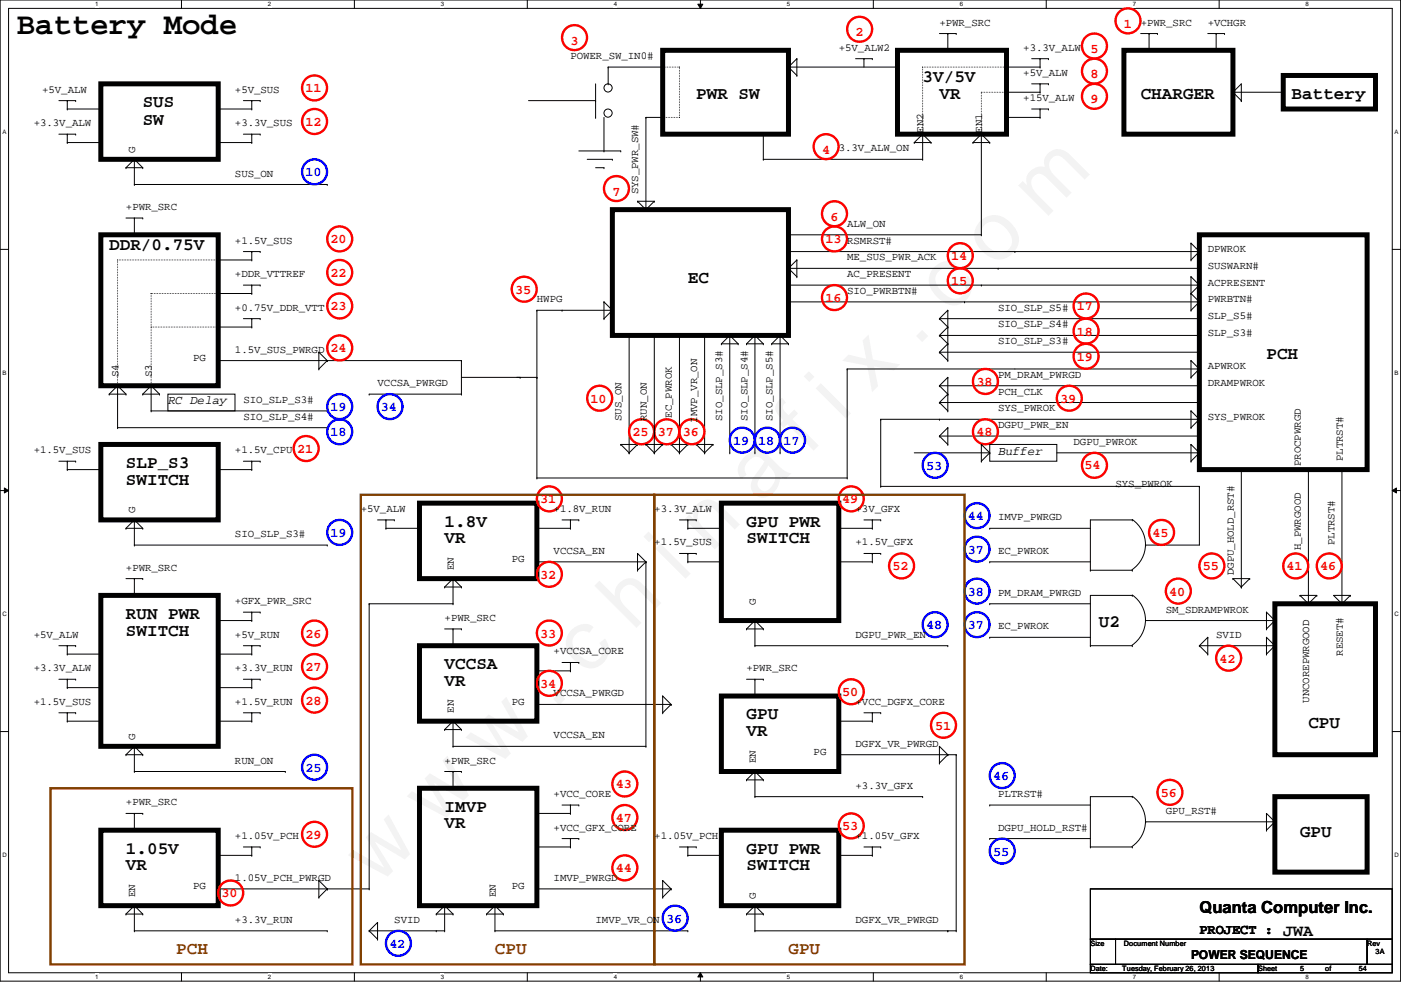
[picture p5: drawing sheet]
<svg xmlns="http://www.w3.org/2000/svg" width="297mm" height="210mm" viewBox="0 0 297 210" stroke-linecap="round" stroke-linejoin="round" font-family="sans-serif">
<path d="M0 0h297v208h-297zM1.8 1.8h293.4v204.4h-293.4z" fill="none" stroke="#000" stroke-width=".21"/>
<g fill="#fff">
<path d="M20.1 .2h.7v1.4h-.7z"/>
<path d="M20.1 206.4h.7v1.4h-.7z"/>
</g>
<path d="M38.5 0v1.8M38.5 206.2v1.8" fill="none" stroke="#000" stroke-width=".21"/>
<g fill="#fff">
<path d="M56.8 .2h.7v1.4h-.7z"/>
<path d="M56.8 206.4h.7v1.4h-.7z"/>
</g>
<path d="M75.1 0v1.8M75.1 206.2v1.8" fill="none" stroke="#000" stroke-width=".21"/>
<g fill="#fff">
<path d="M93.5 .2h.6v1.4h-.6z"/>
<path d="M93.5 206.4h.6v1.4h-.6z"/>
</g>
<path d="M111.8 0v1.8M111.8 206.2v1.8" fill="none" stroke="#000" stroke-width=".21"/>
<g fill="#fff">
<path d="M130.1 .2h.7v1.4h-.7z"/>
<path d="M130.1 206.4h.7v1.4h-.7z"/>
</g>
<path d="M148 .9h1l-.5 .9zM148.5 0v1.8M148.5 206.2l.5 .9h-1zM148.5 206.2v1.8" fill="none" stroke="#000" stroke-width=".21"/>
<path d="M148 .9h1l-.5 .9zM148.5 206.2l.5 .9h-1z" fill="#000"/>
<g fill="#fff">
<path d="M166.8 .2h.7v1.4h-.7z"/>
<path d="M166.8 206.4h.7v1.4h-.7z"/>
</g>
<path d="M185.2 0v1.8M185.2 206.2v1.8" fill="none" stroke="#000" stroke-width=".21"/>
<g fill="#fff">
<path d="M203.5 .2h.7v1.4h-.7z"/>
<path d="M203.5 206.4h.7v1.4h-.7z"/>
</g>
<path d="M221.8 0v1.8M221.8 206.2v1.8" fill="none" stroke="#000" stroke-width=".21"/>
<g fill="#fff">
<path d="M240.2 .2h.6v1.4h-.6z"/>
<path d="M240.2 206.4h.6v1.4h-.6z"/>
</g>
<path d="M258.5 0v1.8M258.5 206.2v1.8" fill="none" stroke="#000" stroke-width=".21"/>
<g fill="#fff">
<path d="M276.8 .2h.7v1.4h-.7z"/>
<path d="M276.8 206.4h.7v1.4h-.7z"/>
<path d="M.5 27.3h.8v1.4h-.8z"/>
<path d="M295.7 27.3h.8v1.4h-.8z"/>
<path d="M.5 78.4h.8v1.4h-.8z"/>
<path d="M295.7 78.4h.8v1.4h-.8z"/>
</g>
<path d="M0 52.9h1.8M295.2 52.9h1.8" fill="none" stroke="#000" stroke-width=".21"/>
<g fill="#fff">
<path d="M.5 129.5h.9v1.4h-.9z"/>
<path d="M295.7 129.5h.8v1.4h-.8z"/>
</g>
<path d="M0 104h1.8M.9 103.5l.9 .5-.9 .5zM295.2 104l.9-.5v1zM295.2 104h1.8" fill="none" stroke="#000" stroke-width=".21"/>
<path d="M.9 103.5l.9 .5-.9 .5zM295.2 104l.9-.5v1z" fill="#000"/>
<g fill="#fff">
<path d="M.5 180.6h.9v1.4h-.9z"/>
<path d="M295.7 180.6h.8v1.4h-.8z"/>
</g>
<g fill="none" stroke="#000" stroke-width=".21">
<path d="M126.3 17.8v7.1M128.9 14.2h.1M128.9 17.8h.1M128.9 14.2h11.6M128.9 14.2v3.6M167.2 14.2h.1M167.2 14.2h23.1M167.2 14.2l1.7 1.8M168.9 16h.1M168.9 12.4h.1M168.9 12.4l-1.7 1.8M168.9 12.4v3.6"/>
<path d="M181.4 12.4h3.6M183.2 12.4h.1M183.2 12.4v1.8M185 12.4h.1M199.2 7.1h3.5M201 7.1h.1M201 7.1v3.6M202.7 7.1h.1M213.4 19.6h7.1M213.4 14.2h7.1M218.7 12.4h3.6M218.7 17.8h3.6"/>
<path d="M220.5 14.2h.1M220.5 12.4h.1M220.5 19.6h.1M220.5 17.8h.1M220.5 12.4v1.8M220.5 17.8v1.8M222.3 12.4h.1M222.3 17.8h.1M241.8 7.1h3.6M243.6 7.1h.1M243.6 7.1v3.6M245.4 7.1h.1"/>
<path d="M256.1 7.1h3.5M257.8 7.1h.1M257.8 7.1v3.6M259.6 7.1h.1M261.4 19.6h.1M261.4 19.6h10.7M261.4 19.6l1.8 1.7M261.4 19.6l1.8-1.8v3.5M12.5 21.3h3.5M12.5 28.4h3.5M14.3 23.1h.1M14.3 21.3h.1"/>
<path d="M14.3 30.2h.1M14.3 28.4h.1M14.3 23.1h7.1M14.3 30.2h7.1M14.3 21.3v1.8M14.3 28.4v1.8M16 21.3h.1M16 28.4h.1M26.7 35.6h.1M26.7 35.6h3.6M28.5 39.1h.1M28.5 33.8h.1"/>
<path d="M28.5 33.8v5.3M28.5 39.1h40.9M28.5 33.8l-1.8 1.8M28.5 33.8l1.8 1.8M30.3 35.6h.1M46.3 23.1h7.1M46.3 30.2h7.1M51.6 21.3h3.6M51.6 28.4h3.6M53.4 23.1h.1M53.4 21.3h.1M53.4 30.2h.1"/>
<path d="M53.4 28.4h.1M53.4 21.3v1.8M53.4 28.4v1.8M55.2 21.3h.1M55.2 28.4h.1M112.1 21.3h14.2M126.3 21.3h.1M161.8 33.8h33.8M218.7 23.1h3.6M220.5 23.1h.1M220.5 23.1v1.8M222.3 23.1h.1"/>
<path d="M263.2 21.3h.1M26.7 46.2h3.6M28.5 46.2h.1M28.5 46.2v3.6M30.3 46.2h.1M46.3 55.1h7.1M51.6 53.3h3.6M53.4 55.1h.1M53.4 53.3h.1M53.4 53.3v1.8M55.2 53.3h.1M167.2 53.3h87.1"/>
<path d="M167.2 56.9h87.1M167.2 49.8h40.9M252.5 51.6h.1M252.5 55.1h.1M252.5 58.7h.1M252.5 51.6l1.8 1.7M252.5 51.6v3.5M252.5 58.7v7.1M252.5 58.7l1.8 1.8M254.3 53.3h.1M254.3 56.9h.1M254.3 53.3l-1.8 1.8"/>
<path d="M46.3 62.2h7.1M46.3 76.5h51.5M46.3 69.3h7.1M51.6 60.5h3.6M51.6 67.6h3.6M53.4 62.2h.1M53.4 60.5h.1M53.4 69.3h.1M53.4 67.6h.1M53.4 60.5v1.7M53.4 67.6v1.7M55.2 60.5h.1"/>
<path d="M55.2 67.6h.1M167.2 60.5h87.1M167.2 64h87.1M179.6 78.2h74.7M199.2 67.6h55.1M199.2 74.7h55.1M199.2 71.1h55.1M252.5 62.2h.1M252.5 65.8h.1M252.5 76.5h.1M252.5 76.5v3.5M252.5 62.2l1.8 1.8"/>
<path d="M252.5 76.5l1.8 1.7M254.3 60.5h.1M254.3 64h.1M254.3 67.6h.1M254.3 78.2h.1M254.3 74.7h.1M254.3 71.1h.1M254.3 60.5l-1.8 1.7M254.3 64l-1.8 1.8M254.3 78.2l-1.8 1.8M12.5 97.8h3.5M14.3 99.6h.1"/>
<path d="M14.3 97.8h.1M14.3 97.8v1.8M14.3 99.6h7.1M16 97.8h.1M23.2 83.6h.1M23.2 83.6h3.5M24.9 90.7h.1M24.9 81.8h.1M24.9 81.8v8.9M24.9 90.7h44.5M24.9 81.8l-1.7 1.8M24.9 81.8l1.8 1.8"/>
<path d="M26.7 83.6h.1M30.3 83.6h.1M30.3 83.6h3.5M32 87.1h.1M32 81.8h.1M32 81.8v5.3M32 81.8l-1.7 1.8M32 81.8l1.8 1.8M32 87.1h37.4M33.8 83.6h.1M35.6 83.6h14.2v3.5h-14.2zM46.3 99.6h7.1"/>
<path d="M51.6 97.8h3.6M53.4 99.6h.1M53.4 97.8h.1M53.4 97.8v1.8M55.2 97.8h.1M199.2 81.8h55.1M199.2 85.3h55.1M199.2 88.9h55.1M199.2 92.5h55.1M224.1 96h30.2M252.5 80h.1M252.5 87.1h.1"/>
<path d="M252.5 90.7h.1M252.5 97.8h.1M252.5 94.2h.1M252.5 87.1v3.6M252.5 94.2v3.6M252.5 87.1l1.8 1.8M252.5 94.2l1.8 1.8M254.3 81.8h.1M254.3 85.3h.1M254.3 88.9h.1M254.3 92.5h.1M254.3 96h.1"/>
<path d="M254.3 88.9l-1.8 1.8M254.3 96l-1.8 1.8M263.2 99.6v24.9M277.4 99.6v28.4M284.5 99.6v28.4M26.7 112h.1M26.7 112h3.6M28.5 115.6h.1M28.5 110.2h.1M28.5 110.2v5.4M28.5 115.6h40.9M28.5 110.2l-1.8 1.8"/>
<path d="M28.5 110.2l1.8 1.8M30.3 112h.1M113.8 101.3h65.8M136.9 119.1v39.1h-40.8M186.7 103.1h67.6M231.2 110.2h8.9M240.1 110.2h.1M240.1 110.2a6.4 6.4 0 0 1-.1 10.6M242.9 115.6h.1M254.3 103.1h.1M254.3 103.1v12.5h-11.4M12.5 136.9h3.5"/>
<path d="M14.3 138.7h.1M14.3 136.9h.1M14.3 136.9v1.8M14.3 138.7h7.1M16 136.9h.1M26.7 122.7h3.6M28.5 122.7h.1M28.5 122.7v3.5M30.3 122.7h.1M46.3 131.6h7.1M46.3 138.7h7.1M51.6 129.8h3.6"/>
<path d="M51.6 136.9h3.6M53.4 131.6h.1M53.4 129.8h.1M53.4 138.7h.1M53.4 136.9h.1M53.4 129.8v1.8M53.4 136.9v1.8M55.2 129.8h.1M55.2 136.9h.1M78.3 128v60.5M160.1 136.9h40.9M231.2 136.9h8.9"/>
<path d="M231.2 126.2h8.9M231.2 120.9h8.9M240.1 126.2h.1M240.1 136.9h.1M240.1 126.2a6.4 6.4 0 0 1-.1 10.6M240.1 120.9h.1M242.9 131.6h27.4M254.3 136.9h.1M254.3 136.9h16M254.3 136.9l1.8 1.8M256.1 138.7h.1M256.1 135.1h.1"/>
<path d="M256.1 135.1l-1.8 1.8M256.1 135.1v3.6M261.4 122.7h.1M261.4 122.7h3.6M261.4 122.7l1.8 1.8M263.2 124.5h.1M265 122.7h.1M265 122.7l-1.8 1.8M268.5 129.8h.1M268.5 133.3h.1M268.5 135.1h.1M268.5 138.7h.1"/>
<path d="M268.5 129.8l1.8 1.8M268.5 129.8v3.5M268.5 135.1v3.6M268.5 135.1l1.8 1.8M270.3 131.6h.1M270.3 136.9h.1M270.3 131.6l-1.8 1.7M270.3 136.9l-1.8 1.8M275.6 126.2h.1M275.6 126.2l1.8 1.8M275.6 126.2h3.6M277.4 128h.1"/>
<path d="M279.2 126.2h.1M279.2 126.2l-1.8 1.8M284.5 128h.1M286.3 126.2h.1M286.3 126.2h-3.6l1.8 1.8M286.3 126.2l-1.8 1.8M0 155.1h1.8M12.5 144h3.5M12.5 151.1h3.5M14.3 145.8h.1M14.3 144h.1M14.3 152.9h.1"/>
<path d="M14.3 151.1h.1M14.3 144v1.8M14.3 151.1v1.8M14.3 145.8h7.1M14.3 152.9h7.1M16 144h.1M16 151.1h.1M28.5 158.2h.1M28.5 158.2v5.4M28.5 158.2l-1.8 1.8M28.5 158.2l1.8 1.8M46.3 145.8h7.1"/>
<path d="M46.3 152.9h7.1M51.6 144h3.6M51.6 151.1h3.6M53.4 145.8h.1M53.4 144h.1M53.4 152.9h.1M53.4 151.1h.1M53.4 144v1.8M53.4 151.1v1.8M55.2 144h.1M55.2 151.1h.1M113.8 149.4h28.5"/>
<path d="M295.2 155.1h1.8M26.7 160h.1M26.7 160h3.6M26.7 172.5h3.6M28.5 163.6h.1M28.5 172.5h.1M28.5 172.5v3.5M28.5 163.6h32M30.3 160h.1M30.3 172.5h.1M51.6 179.6h3.6M53.4 179.6h.1"/>
<path d="M53.4 179.6v1.8M55.2 179.6h.1M60.5 163.6h.1M160.1 168.9h35.5M202.7 160v37.4M231.2 179.6h8.9M231.2 168.9h8.9M240.1 168.9h.1M240.1 179.6h.1M240.1 168.8a6.4 6.4 0 0 1-.1 10.7M242.9 174.2h.1M242.9 174.2h27.4"/>
<path d="M268.5 172.5h.1M268.5 176h.1M268.5 172.5v3.5M268.5 172.5l1.8 1.7M270.3 174.2h.1M270.3 174.2l-1.8 1.8M26.7 193.8h.1M26.7 193.8h3.6M28.5 197.4h.1M28.5 192h.1M28.5 192v5.4M28.5 197.4h40.9"/>
<path d="M28.5 192l-1.8 1.8M28.5 192l1.8 1.8M30.3 193.8h.1M46.3 181.4h7.1M46.3 188.5h23.1M53.4 181.4h.1M69.4 197.4h.1M78.3 197.4h.1M78.3 197.4h16M78.3 197.4l1.7 1.7M80 199.1h.1M80 195.6h.1"/>
<path d="M80 195.6l-1.7 1.8M80 195.6v3.5M92.5 197.4h.1M94.3 197.4h.1M94.3 192v5.4M104.9 197.4h.1M104.9 197.4h40.9M104.9 192v5.4M113.8 188.5h28.5M145.8 197.4h.1M160.1 197.4h.1M160.1 197.4h42.6"/>
<path d="M160.1 192v5.4M201 197.4h.1M202.7 197.4h.1M231.2 188.5h64v10.6h-64zM231.2 199.1h5.3v5.4h-5.3zM236.5 199.1h53.4v5.4h-53.4zM289.9 199.1h5.3v5.4h-5.3zM231.2 204.5h35.5v1.7h-35.5zM266.7 204.5h28.5v1.7h-28.5z"/>
<circle cx="128.9" cy="18.6" r=".87"/>
<circle cx="128.9" cy="24" r=".87"/>
</g>
<g fill="none" stroke="#000" stroke-width="1.1">
<path d="M21.4 17.8h24.9v16h-24.9zM140.5 10.7h26.7v17.7h-26.7zM190.3 10.7h23.1v17.7h-23.1zM238.3 10.7h23.1v17.7h-23.1zM272.1 16h19.5v7.1h-19.5zM21.4 49.8h24.9v32h-24.9zM129.8 44.4h37.4v26.7h-37.4zM254.3 49.8h35.6v49.8h-35.6zM21.4 94.2h24.9v16h-24.9zM21.4 126.2h24.9v32h-24.9zM270.3 128h21.3v32h-21.3zM21.4 176h24.9v16h-24.9z"/>
<path d="M270.3 168.9h19.6v16h-19.6z"/>
</g>
<g fill="none" stroke="#000" stroke-width=".21" stroke-dasharray="0 .3">
<path d="M140.5 14.2h3.6M144.1 14.2h.1M144.1 14.2v10.7M195.6 14.2h.1M195.6 14.2h17.8M208.1 19.6h.1M208.1 19.6h5.3M213.4 19.6h.1M213.4 14.2h.1M195.6 28.4v-14.2M208.1 28.4v-8.8M24.9 55.1h21.4"/>
<path d="M24.9 55.1h.1M46.3 55.1h.1M32 62.2h.1M32 62.2h14.3M32 69.3h.1M46.3 62.2h.1M46.3 69.3h-14.3M24.9 81.8v-26.7M32 81.8v-19.6"/>
</g>
<g fill="none" stroke="#f00" stroke-width=".51">
<circle cx="66.7" cy="18.6" r="2.65"/>
<circle cx="121.8" cy="8" r="2.65"/>
<circle cx="182.3" cy="6.2" r="2.65"/>
<circle cx="232" cy="9.8" r="2.65"/>
<circle cx="232" cy="15.1" r="2.65"/>
<circle cx="239.2" cy="4.4" r="2.65"/>
<circle cx="66.7" cy="25.8" r="2.65"/>
<circle cx="232" cy="20.4" r="2.65"/>
<circle cx="64.9" cy="95.1" r="2.65"/>
<circle cx="246.3" cy="112.9" r="2.65"/>
<circle cx="256.9" cy="120" r="2.65"/>
<circle cx="274.7" cy="120" r="2.65"/>
<circle cx="281.8" cy="120" r="2.65"/>
<circle cx="66.7" cy="134.2" r="2.65"/>
<circle cx="249.8" cy="125.3" r="2.65"/>
<circle cx="260.5" cy="139.6" r="2.65"/>
<circle cx="66.7" cy="148.4" r="2.65"/>
<circle cx="66.7" cy="141.3" r="2.65"/>
<circle cx="66.7" cy="176.9" r="2.65"/>
<circle cx="248" cy="168" r="2.65"/>
<circle cx="48.9" cy="189.3" r="2.65"/>
</g>
<g fill="none" stroke="#00f" stroke-width=".51">
<circle cx="66.7" cy="36.4" r="2.65"/>
<circle cx="66.7" cy="162.7" r="2.65"/>
<circle cx="143.1" cy="194.7" r="2.65"/>
<circle cx="84.5" cy="200" r="2.65"/>
</g>
<path d="M76.5 104.9h62.2v99.6h-62.2zM138.7 104.9h65.8v99.6h-65.8zM10.7 167.1h64v37.4h-64z" fill="none" stroke="#804000" stroke-width=".51"/>
<text font-size="17.6" x="80.1" y="188" transform="rotate(-45 80.1 188)">w w w . c h i n a f i x . c o m</text>
<text font-size="6.6" x="3.6" y="7.3">Battery Mode</text>
<g font-size="3.7">
<text x="195.6" y="17.4">3V/5V</text>
<text x="30.3" y="22.7">SUS</text>
<text x="147.6" y="21">PWR SW</text>
<text x="199.2" y="21">VR</text>
<text x="241.8" y="21">CHARGER</text>
<text x="273.9" y="21">Battery</text>
<text x="30.3" y="26.5">SW</text>
<text x="23.2" y="53">DDR/0.75V</text>
<text x="145.8" y="60.1">EC</text>
<text x="268.5" y="76.1">PCH</text>
<text x="26.7" y="99.2">SLP_S3</text>
<text x="26.7" y="102.7">SWITCH</text>
<text x="94.3" y="111.6">1.8V</text>
<text x="158.3" y="111.6">GPU PWR</text>
<text x="94.3" y="115.2">VR</text>
<text x="158.3" y="115.2">SWITCH</text>
<text x="26.7" y="131.2">RUN PWR</text>
<text x="26.7" y="134.7">SWITCH</text>
<text x="233" y="133">U2</text>
<text x="94.3" y="141.9">VCCSA</text>
<text x="94.3" y="145.4">VR</text>
<text x="158.3" y="152.5">GPU</text>
<text x="277.4" y="154.3">CPU</text>
<text x="158.3" y="156.1">VR</text>
<text x="94.3" y="172.1">IMVP</text>
<text x="94.3" y="175.6">VR</text>
<text x="275.6" y="177.4">GPU</text>
<text x="26.7" y="181">1.05V</text>
<text x="26.7" y="184.5">VR</text>
<text x="158.3" y="181">GPU PWR</text>
<text x="158.3" y="184.5">SWITCH</text>
</g>
<g font-size="3.7" fill="#804000">
<text x="37.4" y="202.3">PCH</text>
<text x="104.9" y="202.3">CPU</text>
<text x="167.2" y="202.3">GPU</text>
</g>
<g font-size="3.5">
<text x="254.3" y="193.5">Quanta Computer Inc.</text>
<text x="272.1" y="198.4">JWA</text>
</g>
<text font-size="3" x="254.3" y="198.1">PROJECT :</text>
<g font-size="2.8" fill="#f00">
<text x="238.3" y="5.9">1</text>
<text x="120.9" y="9.5">3</text>
<text x="181.4" y="7.7">2</text>
<text x="231.2" y="11.3">5</text>
<text x="231.2" y="16.6">8</text>
<text x="64.8" y="19.6">11</text>
<text x="231.2" y="21.9">9</text>
<text x="64.8" y="26.7">12</text>
<text x="174.3" y="32.6">4</text>
<text x="129.8" y="41.5">7</text>
<text x="176.1" y="46.8">6</text>
<text x="70.1" y="51.6">20</text>
<text x="175" y="51.6">13</text>
<text x="70.1" y="58.7">22</text>
<text x="201.7" y="55.2">14</text>
<text x="70.1" y="65.8">23</text>
<text x="109.2" y="62.3">35</text>
<text x="175" y="64.1">16</text>
<text x="201.7" y="60.5">15</text>
<text x="228.3" y="65.8">17</text>
<text x="228.3" y="71.2">18</text>
<text x="70.1" y="74.7">24</text>
<text x="228.3" y="76.5">19</text>
<text x="207" y="81.8">38</text>
<text x="125.2" y="85.4">10</text>
<text x="224.8" y="85.4">39</text>
<text x="134.1" y="92.5">25</text>
<text x="139.4" y="92.5">37</text>
<text x="144.8" y="92.5">36</text>
<text x="207" y="92.5">48</text>
<text x="63" y="96.1">21</text>
<text x="230" y="99.4">54</text>
<text x="114.6" y="106.7">31</text>
<text x="178.6" y="106.7">49</text>
<text x="244.3" y="113.8">45</text>
<text x="114.6" y="122.7">32</text>
<text x="189.2" y="120.9">52</text>
<text x="255" y="120.9">55</text>
<text x="272.8" y="120.9">41</text>
<text x="279.9" y="120.9">46</text>
<text x="247.9" y="126.3">40</text>
<text x="64.8" y="135.2">26</text>
<text x="114.6" y="135.2">33</text>
<text x="64.8" y="142.3">27</text>
<text x="258.6" y="140.5">42</text>
<text x="64.8" y="149.4">28</text>
<text x="114.6" y="145.8">34</text>
<text x="178.6" y="147.6">50</text>
<text x="198.3" y="154.7">51</text>
<text x="130.6" y="167.2">43</text>
<text x="246.1" y="169">56</text>
<text x="64.8" y="177.8">29</text>
<text x="130.6" y="174.3">47</text>
<text x="178.6" y="176.1">53</text>
<text x="130.6" y="185">44</text>
<text x="47" y="190.3">30</text>
</g>
<g font-size="2.8" fill="#00f">
<text x="64.8" y="37.4">10</text>
<text x="70.1" y="87.2">19</text>
<text x="80.8" y="87.2">34</text>
<text x="70.1" y="92.5">18</text>
<text x="155.4" y="94.3">19</text>
<text x="160.8" y="94.3">18</text>
<text x="166.1" y="94.3">17</text>
<text x="196.3" y="99.6">53</text>
<text x="70.1" y="113.8">19</text>
<text x="205.2" y="110.3">44</text>
<text x="205.2" y="117.4">37</text>
<text x="205.2" y="126.3">38</text>
<text x="196.3" y="133.4">48</text>
<text x="205.2" y="133.4">37</text>
<text x="64.8" y="163.6">25</text>
<text x="210.6" y="165.4">46</text>
<text x="210.6" y="181.4">55</text>
<text x="141.2" y="195.6">36</text>
<text x="82.5" y="201">42</text>
</g>
<g font-size="2.6">
<text x="35.6" y="85.7">RC Delay</text>
<text x="211.6" y="96.4">Buffer</text>
<text x="252.5" y="203.3">POWER SEQUENCE</text>
</g>
<g font-size="2.3">
<text x="199.2" y="5.4">+PWR_SRC</text>
<text x="241.8" y="5.4">+PWR_SRC</text>
<text x="256.1" y="5.4">+VCHGR</text>
<text x="177.8" y="10.8">+5V_ALW2</text>
<text x="217" y="10.8">+3.3V_ALW</text>
<text x="120.9" y="12.5">POWER_SW_IN0#</text>
<text x="217" y="16.1">+5V_ALW</text>
<text x="8.9" y="19.6">+5V_ALW</text>
<text x="49.8" y="19.6">+5V_SUS</text>
<text x="217" y="21.4">+15V_ALW</text>
<text x="7.2" y="26.8">+3.3V_ALW</text>
<text x="49.8" y="26.8">+3.3V_SUS</text>
<text x="195.8" y="28.1" transform="rotate(-90 195.8 28.1)">EN2</text>
<text x="208.2" y="28.1" transform="rotate(-90 208.2 28.1)">EN1</text>
<text x="28.7" y="32.3" transform="rotate(-90 28.7 32.3)">G</text>
<text x="177.8" y="32.1">3.3V_ALW_ON</text>
<text x="49.8" y="37.4">SUS_ON</text>
<text x="135.3" y="41.2" transform="rotate(-90 135.3 41.2)">SYS_PWR_SW#</text>
<text x="26.7" y="44.5">+PWR_SRC</text>
<text x="49.8" y="51.6">+1.5V_SUS</text>
<text x="179.6" y="51.6">RSMRST#</text>
<text x="179.6" y="48.1">ALW_ON</text>
<text x="256.1" y="53.4">DPWROK</text>
<text x="49.8" y="58.8">+DDR_VTTREF</text>
<text x="179.6" y="55.2">ME_SUS_PWR_ACK</text>
<text x="179.6" y="58.8">AC_PRESENT</text>
<text x="256.1" y="57">SUSWARN#</text>
<text x="49.8" y="65.9">+0.75V_DDR_VTT</text>
<text x="113.8" y="64.1">HWPG</text>
<text x="179.6" y="62.3">SIO_PWRBTN#</text>
<text x="211.6" y="65.9">SIO_SLP_S5#</text>
<text x="256.1" y="60.5">ACPRESENT</text>
<text x="256.1" y="64.1">PWRBTN#</text>
<text x="211.6" y="69.4">SIO_SLP_S4#</text>
<text x="256.1" y="67.6">SLP_S5#</text>
<text x="256.1" y="71.2">SLP_S3#</text>
<text x="40.9" y="76.5">PG</text>
<text x="49.8" y="74.8">1.5V_SUS_PWRGD</text>
<text x="211.6" y="73">SIO_SLP_S3#</text>
<text x="25.1" y="80" transform="rotate(-90 25.1 80)">S4</text>
<text x="32.2" y="80" transform="rotate(-90 32.2 80)">S3</text>
<text x="80" y="81.9">VCCSA_PWRGD</text>
<text x="211.6" y="80.1">PM_DRAM_PWRGD</text>
<text x="211.6" y="83.7">PCH_CLK</text>
<text x="256.1" y="78.3">APWROK</text>
<text x="256.1" y="81.9">DRAMPWROK</text>
<text x="51.6" y="85.4">SIO_SLP_S3#</text>
<text x="51.6" y="89">SIO_SLP_S4#</text>
<text x="131.8" y="89.2" transform="rotate(-90 131.8 89.2)">SUS_ON</text>
<text x="137.1" y="89.2" transform="rotate(-90 137.1 89.2)">RUN_ON</text>
<text x="142.4" y="88.6" transform="rotate(-90 142.4 88.6)">EC_PWROK</text>
<text x="147.8" y="89.6" transform="rotate(-90 147.8 89.6)">IMVP_VR_ON</text>
<text x="153.1" y="89.2" transform="rotate(-90 153.1 89.2)">SIO_SLP_S3#</text>
<text x="158.5" y="89.2" transform="rotate(-90 158.5 89.2)">SIO_SLP_S4#</text>
<text x="163.8" y="89.2" transform="rotate(-90 163.8 89.2)">SIO_SLP_S5#</text>
<text x="211.6" y="87.2">SYS_PWROK</text>
<text x="256.1" y="89">SYS_PWROK</text>
<text x="211.6" y="90.8">DGPU_PWR_EN</text>
<text x="227.6" y="94.3">DGPU_PWROK</text>
<text x="7.2" y="96.1">+1.5V_SUS</text>
<text x="49.8" y="96.1">+1.5V_CPU</text>
<text x="275.8" y="98.8" transform="rotate(-90 275.8 98.8)">PROCPWRGD</text>
<text x="284.7" y="97.8" transform="rotate(-90 284.7 97.8)">PLTRST#</text>
<text x="236.5" y="103.2">SYS_PWROK</text>
<text x="28.7" y="108.8" transform="rotate(-90 28.7 108.8)">G</text>
<text x="49.8" y="113.9">SIO_SLP_S3#</text>
<text x="76.5" y="108.5">+5V_ALW</text>
<text x="117.4" y="108.5">+1.8V_RUN</text>
<text x="138.7" y="108.5">+3.3V_ALW</text>
<text x="181.4" y="108.5">+3V_GFX</text>
<text x="211.6" y="110.3">IMVP_PWRGD</text>
<text x="108.5" y="119.2">PG</text>
<text x="117.4" y="117.4">VCCSA_EN</text>
<text x="138.7" y="115.7">+1.5V_SUS</text>
<text x="181.4" y="115.7">+1.5V_GFX</text>
<text x="211.6" y="117.4">EC_PWROK</text>
<text x="275.8" y="116.6" transform="rotate(-90 275.8 116.6)">H_PWRGOOD</text>
<text x="282.9" y="115.6" transform="rotate(-90 282.9 115.6)">PLTRST#</text>
<text x="26.7" y="121">+PWR_SRC</text>
<text x="96.2" y="120.9" transform="rotate(-90 96.2 120.9)">EN</text>
<text x="261.6" y="122" transform="rotate(-90 261.6 122)">DGPU_HOLD_RST#</text>
<text x="49.8" y="128.1">+GFX_PWR_SRC</text>
<text x="94.3" y="131.7">+PWR_SRC</text>
<text x="160.2" y="128.4" transform="rotate(-90 160.2 128.4)">G</text>
<text x="211.6" y="126.3">PM_DRAM_PWRGD</text>
<text x="247.2" y="129.9">SM_SDRAMPWROK</text>
<text x="7.2" y="135.2">+5V_ALW</text>
<text x="49.8" y="135.2">+5V_RUN</text>
<text x="181.4" y="135.2">DGPU_PWR_EN</text>
<text x="211.6" y="133.4">EC_PWROK</text>
<text x="257.8" y="135.2">SVID</text>
<text x="7.2" y="142.3">+3.3V_ALW</text>
<text x="49.8" y="142.3">+3.3V_RUN</text>
<text x="117.4" y="138.8">+VCCSA_CORE</text>
<text x="158.3" y="142.3">+PWR_SRC</text>
<text x="284.7" y="139" transform="rotate(-90 284.7 139)">RESET#</text>
<text x="7.2" y="149.4">+1.5V_SUS</text>
<text x="49.8" y="149.4">+1.5V_RUN</text>
<text x="108.5" y="149.4">PG</text>
<text x="117.4" y="147.7">VCCSA_PWRGD</text>
<text x="181.4" y="149.4">+VCC_DGFX_CORE</text>
<text x="277.6" y="149" transform="rotate(-90 277.6 149)">UNCOREPWRGOOD</text>
<text x="96.2" y="151.1" transform="rotate(-90 96.2 151.1)">EN</text>
<text x="28.7" y="156.8" transform="rotate(-90 28.7 156.8)">G</text>
<text x="49.8" y="161.9">RUN_ON</text>
<text x="94.3" y="161.9">+PWR_SRC</text>
<text x="117.4" y="156.5">VCCSA_EN</text>
<text x="160.2" y="161.8" transform="rotate(-90 160.2 161.8)">EN</text>
<text x="172.5" y="160.1">PG</text>
<text x="181.4" y="158.3">DGFX_VR_PWRGD</text>
<text x="181.4" y="167.2">+3.3V_GFX</text>
<text x="26.7" y="170.8">+PWR_SRC</text>
<text x="117.4" y="169">+VCC_CORE</text>
<text x="211.6" y="169">PLTRST#</text>
<text x="247.2" y="172.6">GPU_RST#</text>
<text x="49.8" y="177.9">+1.05V_PCH</text>
<text x="117.4" y="176.1">+VCC_GFX_CORE</text>
<text x="138.7" y="177.9">+1.05V_PCH</text>
<text x="181.4" y="177.9">+1.05V_GFX</text>
<text x="211.6" y="176.1">DGPU_HOLD_RST#</text>
<text x="28.7" y="190.2" transform="rotate(-90 28.7 190.2)">EN</text>
<text x="40.9" y="188.6">PG</text>
<text x="49.8" y="186.8">1.05V_PCH_PWRGD</text>
<text x="105.1" y="190.2" transform="rotate(-90 105.1 190.2)">EN</text>
<text x="108.5" y="188.6">PG</text>
<text x="117.4" y="186.8">IMVP_PWRGD</text>
<text x="160.2" y="190.6" transform="rotate(-90 160.2 190.6)">G</text>
<text x="49.8" y="195.7">+3.3V_RUN</text>
<text x="83.6" y="195.7">SVID</text>
<text x="126.3" y="195.7">IMVP_VR_ON</text>
<text x="181.4" y="195.7">DGFX_VR_PWRGD</text>
</g>
<g font-size="1.6">
<text x="231.2" y="200.6">Size</text>
<text x="238.3" y="200.6">Document Number</text>
<text x="289.9" y="200.6">Rev</text>
<text x="291.6" y="202.4">3A</text>
<text x="231.2" y="205.9">Date:</text>
<text x="238" y="205.9">Tuesday, February 26, 2013</text>
<text x="266.7" y="205.9">Sheet</text>
<text x="275.6" y="205.9">5</text>
<text x="281" y="205.9">of</text>
<text x="288.1" y="205.9">54</text>
</g>
<g font-size="1.3">
<text x="20.1" y="1.3">1</text>
<text x="56.8" y="1.3">2</text>
<text x="93.5" y="1.3">3</text>
<text x="130.1" y="1.3">4</text>
<text x="166.8" y="1.3">5</text>
<text x="203.5" y="1.3">6</text>
<text x="240.2" y="1.3">7</text>
<text x="276.8" y="1.3">8</text>
<text x=".5" y="28.4">A</text>
<text x="295.7" y="28.4">A</text>
<text x=".5" y="79.5">B</text>
<text x="295.7" y="79.5">B</text>
<text x=".5" y="130.7">C</text>
<text x="295.7" y="130.7">C</text>
<text x=".5" y="181.8">D</text>
<text x="295.7" y="181.8">D</text>
<text x="20.1" y="207.6">1</text>
<text x="56.8" y="207.6">2</text>
<text x="93.5" y="207.6">3</text>
<text x="130.1" y="207.6">4</text>
<text x="166.8" y="207.6">5</text>
<text x="203.5" y="207.6">6</text>
<text x="240.2" y="207.6">7</text>
<text x="276.8" y="207.6">8</text>
</g>
</svg>
